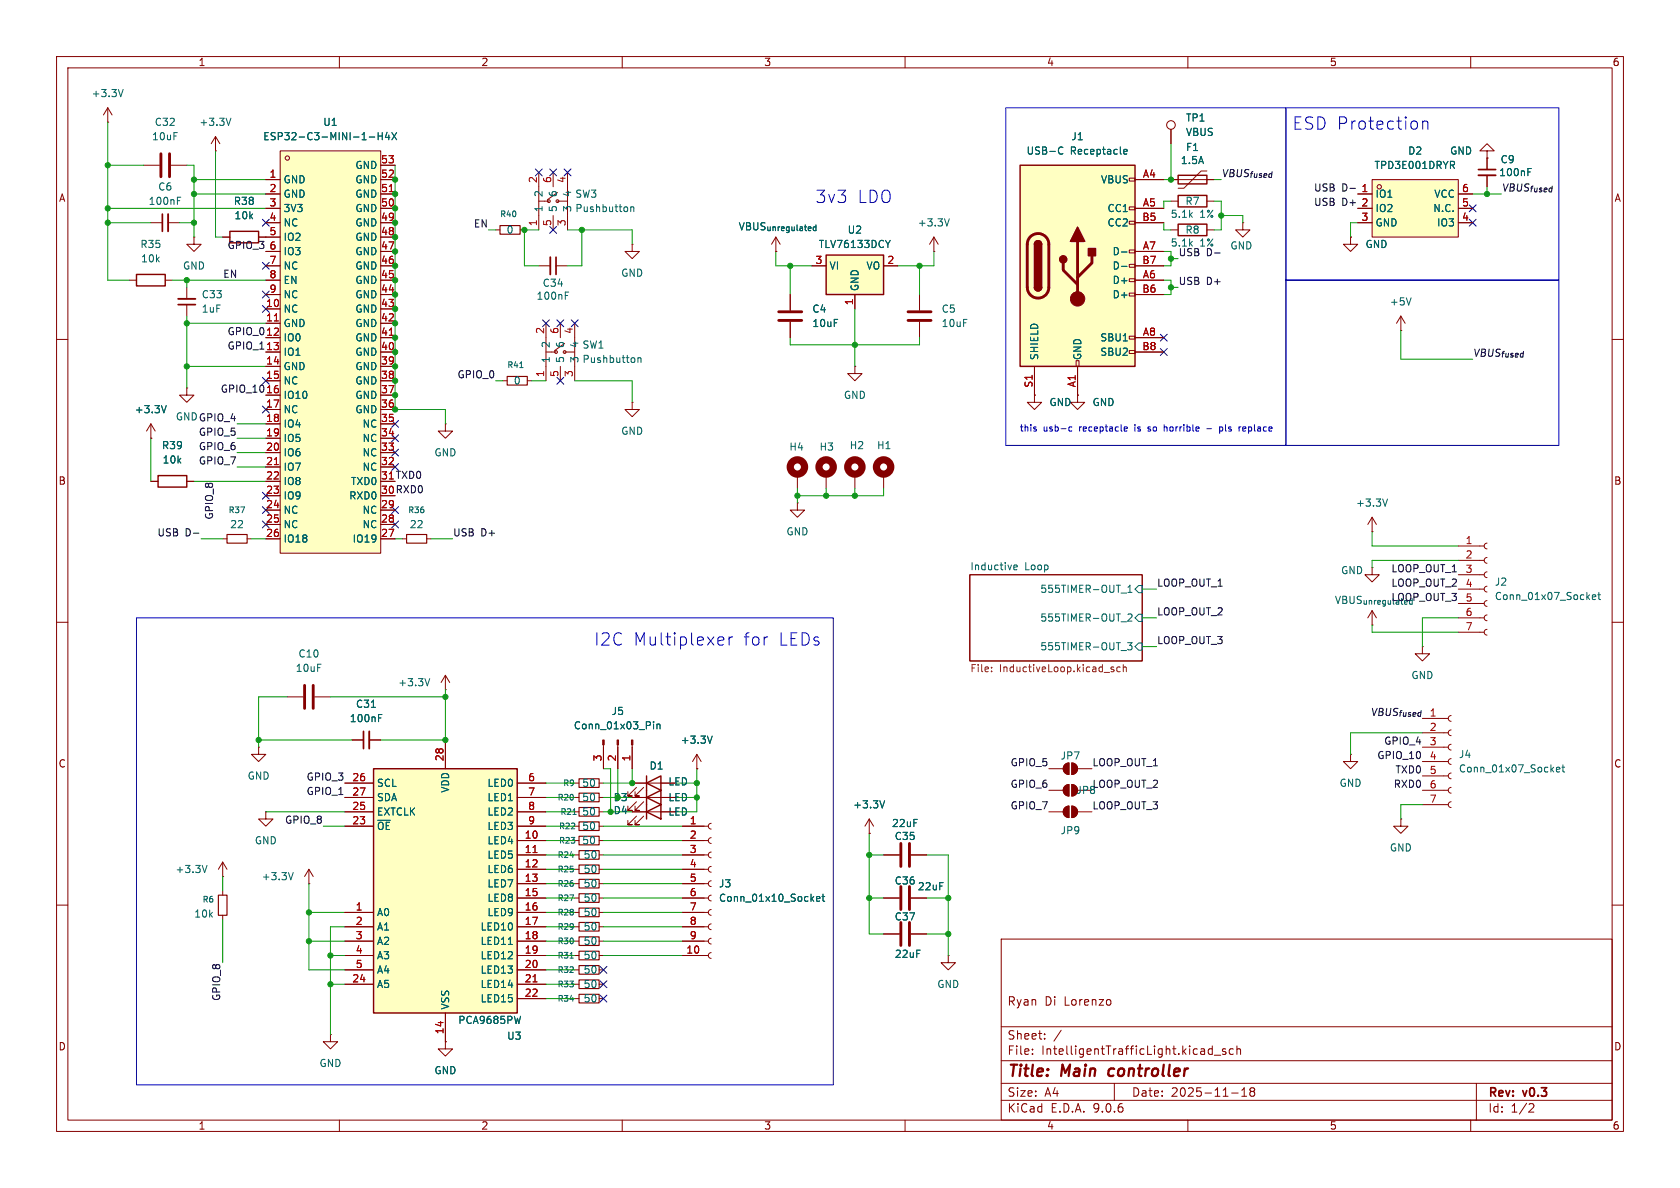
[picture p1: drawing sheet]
<svg xmlns="http://www.w3.org/2000/svg" width="297mm" height="210mm" viewBox="0 0 297 210" stroke-linecap="round" stroke-linejoin="round" font-family="sans-serif">
<g fill="none" stroke="#840000" stroke-width=".18">
<path d="M10 10h277v190h-277zM12 12h273v186h-273zM19 19.1l-.7 1.2M19 19.1l.8 1.2M19 19.1v2.5M60 10v2M110 10v2M160 10v2M210 10v2M260 10v2M19 21.6h.1M25.4 29.2h2.8"/>
<path d="M26.7 39.4h2M29.7 39.4h2M30.2 29.2h2.8M38.1 26.7h.1M38.1 24.1l-.8 1.3M38.1 24.1l.8 1.3M38.1 24.1v2.6M95.2 30.5v10.1M95.2 35.6h1.8M97.8 30.5v2.5M97.8 38.1v2.5M98.5 35.6h1.8"/>
<path d="M98.5 34l-1.7 1.3M100.3 30.5v10.1M22.9 49.5h1.2M29.2 49.5h1.3M34.3 41.9v1.3h1.3l-1.3 1.3-1.3-1.3h1.3M34.3 41.9h.1M95.2 47h2.1M96.5 57.2v10.1M98.3 47h2M99.1 57.2v2.5M101.6 57.2v10.1M111.8 43.2v1.3h1.2l-1.2 1.2-1.3-1.2h1.3"/>
<path d="M111.8 43.2h.1M137.2 44.5h.1M137.2 41.9l-.8 1.3M137.2 41.9l.7 1.3M137.2 41.9v2.6M10 60h2M88.9 67.3h.8M93.2 67.3h.8M96.5 62.2h1.8M99.1 64.8v2.5M99.8 62.2h1.8M99.8 60.7l-1.8 1.3"/>
<path d="M111.8 71.1v1.3h1.2l-1.2 1.3-1.3-1.3h1.3M111.8 71.1h.1M285 60h2M10 110h2M171.4 101.6h30.5v15.2h-30.5zM285 110h2M10 160h2M177 166h108v32h-108zM196.3 176.8v.8M285 160h2M60 198v2M110 198v2"/>
<path d="M160 198v2M177 194.5h108M177 191.5h108M177 187.5h108M177 181.5h108M182.5 186.3v.1M182.5 185.5v.1M184.7 183.6v.1M184.7 182.8v.1M187.6 182.1l-1.3 2M197 191.5v3M210 198v2"/>
<path d="M213.7 186.3h.6M213.7 185.5h.6M214.3 184.9v1.5M214.7 186.5h1.1M216.7 185.5l-.4-.1-.2 .2 .1 .2 .5 .2v.3h-.6M217.7 193.2h1.2M218 185.5l-.4-.1-.3 .3v.4l.2 .2h.5M218.7 185.5l.2-.1 .3 .1 .1 .9M218.7 184.9v1.5M219.5 193.8h.9M219.5 192.7l.5-.4v1.5M221.2 192.9l-.2 .3v.5l.2 .1 .5-.1 .1-.2-.1-.4-.2-.2"/>
<path d="M221.2 192.9l-.2-.2 .2-.4 .5 .1 .1 .2-.3 .3M221.2 192.9h.3M260 198v2M261 191.5v6.5M270.5 195.1l.5 .1 .2 .3-1 1.1h1"/>
<circle cx="97" cy="35.6" r=".25"/>
<circle cx="98.5" cy="35.6" r=".25"/>
<circle cx="98.3" cy="62.2" r=".25"/>
<circle cx="99.8" cy="62.2" r=".25"/>
</g>
<path d="M196.1 189.1l-.2 .7 .4 .4" fill="none" stroke="#840000" stroke-width=".4"/>
<g fill="none" stroke="#006464" stroke-width=".18">
<path d="M21.8 15.8l-.5 1.3M31.4 35.5h.4M31.4 34.9h.6M40.8 20.9l-.4 1.3M111.5 36.6v.8M111.5 36.7l.2-.1h.3l.1 .8M99.9 52.2h.5M99.9 51.6h.6M91.9 65h.6M112.8 63.2v.9M112.8 63.4l.2-.2 .3 .1v.8M179.2 100.3l.6-.1v-.3h-.4l-.2 .2 .1 .6h.5"/>
<path d="M198.2 104.8h1M198.2 109.9h1M198.2 115h1M199.3 113.6h.8l-.4 .5 .4 .1v.6l-.2 .1-.6-.1M199.4 104.7h.7M199.4 103.8l.4-.4v1.3M199.4 108.7l.5-.2 .2 .4-.8 .9h.8M201.3 103.5h.6v1.3h-.6l-.6-.7zM201.3 108.6h.6v1.3h-.6l-.6-.7zM201.3 113.7h.6v1.2h-.6l-.6-.6z"/>
</g>
<path d="M175.3 118.6v.1M175.3 118v.1M196.5 118.3l.4 .2v.2h-.4M196.5 118h.4M198 118l-.3-.1-.3 .2 .2 .6h.4M198.6 118l.2-.1 .3 .1v.7M198.6 117.5v1.2" fill="none" stroke="#725600" stroke-width=".18"/>
<path d="M89.7 66.5h3.5v1.6h-3.5z" fill="none" stroke="#840000" stroke-width=".2"/>
<path d="M28.7 37.8v3.1M98.3 45.5v3" fill="none" stroke="#840000" stroke-width=".3"/>
<path d="M29.7 37.8v3.1M97.3 45.5v3" fill="none" stroke="#840000" stroke-width=".33"/>
<path d="M24.1 48.5h5.1v2h-5.1z" fill="none" stroke="#840000" stroke-width=".25"/>
<path d="M28.4 27.2v4M30 27.2v4" fill="none" stroke="#840000" stroke-width=".51"/>
<path d="M146 45.1h10.2v7h-10.2z" fill="#ffffc2"/>
<path d="M208.3 39.6h5.1v2.1h-5.1zM208.3 31h5.1v1.5h-5.1zM208.3 34.5h5.1v2.1h-5.1zM146 45.1h10.2v7h-10.2z" fill="none" stroke="#840000" stroke-width=".25"/>
<g fill="none" stroke="#840000" stroke-width=".18">
<path d="M207 31.8h7.6M207 35.6h1.3M213.4 30.2h-1.1l-3 3.1h-1M213.4 35.6h1.2M219.7 39.4v1.2h1.3l-1.3 1.3-1.3-1.3h1.3M219.7 39.4h.1M262.9 26.7h-1.3l1.3-1.3 1.3 1.3h-1.3v1.2M262.9 27.9h.1M139.7 52.1v2.8M139.7 56.9v2.8M143.5 47h2.5M151.1 52.1v2.5"/>
<path d="M156.2 47h2.5M207 40.6h1.3M213.4 40.6h1.2M247.6 58.4h.1M247.6 55.9l-.7 1.3M247.6 55.9l.8 1.3M247.6 55.9v2.5M151.1 64.8v1.2h1.3l-1.3 1.3-1.2-1.3h1.2M151.1 64.8h.1M71.1 95.3h.8M75.4 95.3h.8M141 88.9v1.3h1.2l-1.2 1.2-1.3-1.2h1.3"/>
<path d="M141 88.9h.1M141 83.8v2.6M146 83.8v2.6M151.1 83.8v2.6M185.4 139.7h2.6M185.4 135.9h2.6M188.3 139l.7-.3v2a1.02 1.02 0 0 1-1-.6 1.02 1.02 0 0 1 .3-1.1zM188.3 135.2l.7-.3v2a1.02 1.02 0 0 1-1-.6 1.02 1.02 0 0 1 .3-1.1zM189.5 138.7a1.02 1.02 0 0 1 1 1 1.02 1.02 0 0 1-1 1zM189.5 134.9a1.02 1.02 0 0 1 1 1 1.02 1.02 0 0 1-1 1zM190.5 135.9h2.5M153.7 147.3h.1"/>
<path d="M153.7 144.8l-.8 1.3M153.7 144.8l.7 1.3M153.7 144.8v2.5M156.2 158.8h2.8M156.2 151.1h2.8M161 158.8h2.8M161 151.1h2.8M185.4 143.5h2.6M188.3 142.8l.7-.3v2a1.02 1.02 0 0 1-1-.6 1.02 1.02 0 0 1 .3-1.1zM189.5 142.5a1.02 1.02 0 0 1 1 1 1.02 1.02 0 0 1-1 1zM190.5 143.5h2.5M156.2 165.1h2.8"/>
<path d="M161 165.1h2.8M167.6 168.9v1.3h1.3l-1.3 1.3-1.2-1.3h1.2M167.6 168.9h.1"/>
</g>
<path d="M157.4 42.5l-.4 .7M249.5 52.6l-.5 1.3M156.4 141.5l-.4 1.3" fill="none" stroke="#006464" stroke-width=".18"/>
<path d="M137.7 55.1h4M137.7 56.6h4M159.3 149.1v4.1M159.3 156.7v4.1M160.8 149.1v4.1M160.8 156.7v4.1M159.3 163.1v4M160.8 163.1v4" fill="none" stroke="#840000" stroke-width=".51"/>
<g fill="none" stroke="#840000" stroke-width="1.3">
<circle cx="141" cy="82.5" r="1.27"/>
<circle cx="146" cy="82.5" r="1.27"/>
<circle cx="151.1" cy="82.5" r="1.27"/>
</g>
<g fill="#840000" stroke="#840000" stroke-width=".18">
<path d="M188.3 142.8l.7-.3v2a1.02 1.02 0 0 1-1-.6 1.02 1.02 0 0 1 .3-1.1z"/>
<path d="M189.5 142.5a1.02 1.02 0 0 1 1 1 1.02 1.02 0 0 1-1 1z"/>
<path d="M188.3 139l.7-.3v2a1.02 1.02 0 0 1-1-.6 1.02 1.02 0 0 1 .3-1.1z"/>
<path d="M189.5 138.7a1.02 1.02 0 0 1 1 1 1.02 1.02 0 0 1-1 1z"/>
<path d="M188.3 135.2l.7-.3v2a1.02 1.02 0 0 1-1-.6 1.02 1.02 0 0 1 .3-1.1z"/>
<path d="M189.5 134.9a1.02 1.02 0 0 1 1 1 1.02 1.02 0 0 1-1 1z"/>
</g>
<path d="M71.9 94.5h3.5v1.5h-3.5z" fill="none" stroke="#840000" stroke-width=".2"/>
<path d="M242.6 31.8h15.2v10.1h-15.2z" fill="#ffffc2"/>
<g fill="none" stroke="#840000" stroke-width=".18">
<path d="M240 34.3h2.6M240 36.8h2.6M240 39.4h2.6M242.6 31.8h15.2v10.1h-15.2zM257.8 34.3h2.5M257.8 36.8h2.5M257.8 39.4h2.5M262.9 27.9v2.1M262.9 31v2M39.4 41.9h1.2M45.7 41.9h1.3M87.6 40.6h.8"/>
<path d="M91.9 40.6h.8M238.8 41.9v1.3h-1.3l1.3 1.3 1.2-1.3h-1.2M238.8 41.9h.1M156.2 83.8v2.6M101.6 138.4h.8M105.9 138.4h.8M106.7 131.7v4.2M109.2 131.7v4.2M111.8 138.4h7.6M111.8 131.7v4.2M112.5 139.2l-1.5 1.5h.8h-.8v-.7M113.8 139.2l-1.5 1.5h.7h-.7v-.7"/>
<path d="M123.2 135.9h.1M123.2 133.4l-.8 1.2M123.2 133.4l.8 1.2M123.2 133.4v2.5M47 143.5v1.3h1.3l-1.3 1.3-1.3-1.3h1.3M47 143.5h.1M101.6 141h.8M101.6 143.5h.8M101.6 146.1h.8M101.6 153.7h.8M101.6 158.8h.8M101.6 156.2h.8"/>
<path d="M101.6 148.6h.8M101.6 151.1h.8M105.9 141h.8M105.9 143.5h.8M105.9 146.1h.8M105.9 153.7h.8M105.9 158.8h.8M105.9 156.2h.8M105.9 148.6h.8M105.9 151.1h.8M111.8 141h7.6M111.8 143.5h7.6"/>
<path d="M112.5 141.7l-1.5 1.6h.8h-.8v-.8M112.5 144.3l-1.5 1.5h.8h-.8v-.8M113.8 141.7l-1.5 1.6h.7h-.7v-.8M113.8 144.3l-1.5 1.5h.7h-.7v-.8M120.6 146.1h4.6M120.6 153.7h4.6M120.6 158.8h4.6M120.6 156.2h4.6M120.6 148.6h4.6M120.6 151.1h4.6M125.7 145.5l-.3 .2-.2 .4 .2 .3 .3 .2M125.7 148.1l-.3 .1-.2 .4 .2 .3 .3 .2"/>
<path d="M125.7 150.6l-.3 .2-.2 .3 .2 .4 .3 .1M125.7 153.2l-.3 .1-.2 .4 .2 .3 .3 .2M125.7 155.7l-.3 .2-.2 .3 .2 .4 .3 .1M125.7 158.2l-.3 .2-.2 .4 .2 .3 .3 .2M101.6 168.9h.8M101.6 174h.8M101.6 171.5h.8M101.6 163.8h.8M101.6 166.4h.8M101.6 161.3h.8M105.9 168.9h.8M105.9 174h.8"/>
<path d="M105.9 171.5h.8M105.9 163.8h.8M105.9 166.4h.8M105.9 161.3h.8M120.6 168.9h4.6M120.6 163.8h4.6M120.6 166.4h4.6M120.6 161.3h4.6M125.7 160.8l-.3 .1-.2 .4 .2 .3 .3 .2M125.7 163.3l-.3 .2-.2 .3 .2 .4 .3 .1M125.7 165.9l-.3 .1-.2 .4 .2 .3 .3 .2M125.7 168.4l-.3 .2-.2 .3 .2 .4 .3 .1"/>
<circle cx="243.8" cy="33" r=".38"/>
</g>
<g fill="none" stroke="#006464" stroke-width=".18">
<path d="M256.7 29.2l.4 .6M257.1 28.6v.5M270.1 30.4h.4M270.1 29.8h.6M115.5 127.6v.1M115.5 128v.8M116.1 128v.8M116.1 128.1l.2-.1 .3 .1 .1 .7M125.9 130.1l-.4 1.3M101.3 144h.6M144.3 158.9l.7-.1-.1-.3h-.4l-.2 .2 .1 .6h.5M145.3 158.5h.5"/>
<path d="M145.5 158.1v1l.3 .2M100.8 169.4h.6"/>
</g>
<path d="M261.4 30h3" fill="none" stroke="#840000" stroke-width=".3"/>
<path d="M261.4 31h3" fill="none" stroke="#840000" stroke-width=".33"/>
<g fill="none" stroke="#840000" stroke-width=".2">
<path d="M88.4 39.9h3.5v1.5h-3.5zM102.4 137.7h3.5v1.5h-3.5zM102.4 140.2h3.5v1.5h-3.5zM102.4 145.3h3.5v1.5h-3.5zM102.4 142.7h3.5v1.6h-3.5zM102.4 152.9h3.5v1.5h-3.5zM102.4 158h3.5v1.5h-3.5zM102.4 155.4h3.5v1.6h-3.5zM102.4 147.8h3.5v1.6h-3.5zM102.4 150.4h3.5v1.5h-3.5zM102.4 168.1h3.5v1.6h-3.5zM102.4 173.2h3.5v1.6h-3.5z"/>
<path d="M102.4 170.7h3.5v1.5h-3.5zM102.4 163.1h3.5v1.5h-3.5zM102.4 165.6h3.5v1.5h-3.5zM102.4 160.5h3.5v1.6h-3.5z"/>
</g>
<circle cx="156.2" cy="82.5" r="1.27" fill="none" stroke="#840000" stroke-width="1.3"/>
<path d="M40.6 40.9h5.1v2h-5.1zM114.3 138.4l2.5-1.2v2.5zM114.3 137.2v7.6M114.3 141l2.5-1.3v2.5zM114.3 143.5l2.5-1.3v2.6z" fill="none" stroke="#840000" stroke-width=".25"/>
<g fill="#840000" stroke="#840000" stroke-width=".18">
<path d="M111.6 130.8h.3v.9h-.3z"/>
<path d="M109.1 130.8h.2v.9h-.2z"/>
<path d="M106.6 130.8h.2v.9h-.2z"/>
</g>
<path d="M49.5 26.7h17.8v71.1h-17.8z" fill="#ffffc2"/>
<g fill="none" stroke="#840000" stroke-width=".18">
<path d="M47 31.8h2.5M47 34.3h2.5M47 36.8h2.5M47 39.4h2.5M49.5 26.7h17.8v71.1h-17.8zM67.3 31.8h2.5M67.3 34.3h2.5M67.3 36.8h2.5M67.3 39.4h2.5M67.3 29.2h2.5M33 50.8v2M33 53.8v2.1"/>
<path d="M47 41.9h2.5M47 44.5h2.5M47 47h2.5M47 49.5h2.5M47 52.1h2.5M47 54.6h2.5M47 57.2h2.5M47 59.7h2.5M67.3 41.9h2.5M67.3 44.5h2.5M67.3 47h2.5M67.3 49.5h2.5"/>
<path d="M67.3 52.1h2.5M67.3 54.6h2.5M67.3 57.2h2.5M67.3 59.7h2.5M26.7 77.5h.1M26.7 74.9l-.8 1.3M26.7 74.9l.7 1.3M26.7 74.9v2.6M33 68.6v1.3h1.3l-1.3 1.2-1.3-1.2h1.3M33 68.6h.1M47 62.2h2.5M47 64.8h2.5"/>
<path d="M47 67.3h2.5M47 69.9h2.5M47 72.4h2.5M47 74.9h2.5M47 77.5h2.5M67.3 62.2h2.5M67.3 64.8h2.5M67.3 67.3h2.5M67.3 69.9h2.5M67.3 72.4h2.5M67.3 74.9h2.5M67.3 77.5h2.5"/>
<path d="M78.7 74.9v1.3h1.3l-1.3 1.3-1.2-1.3h1.2M78.7 74.9h.1M26.7 85.1h1.2M33 85.1h1.3M39.4 95.3h.7M43.7 95.3h.7M47 80h2.5M47 82.6h2.5M47 85.1h2.5M47 87.6h2.5M47 90.2h2.5M47 92.7h2.5"/>
<path d="M47 95.3h2.5M67.3 80h2.5M67.3 82.6h2.5M67.3 90.2h2.5M67.3 92.7h2.5M67.3 95.3h2.5M39.4 154.9h.1M39.4 152.4l-.8 1.3M39.4 152.4l.7 1.3M39.4 152.4v2.5M39.4 157.5v.7M39.4 161.8v.8"/>
<path d="M101.6 176.5h.8M105.9 176.5h.8"/>
<circle cx="50.8" cy="27.9" r=".38"/>
</g>
<path d="M68.8 33.9h.7M48.5 56.7h.7M68.8 59.3h.7M48.5 82.1h.7" fill="none" stroke="#a90000" stroke-width=".18"/>
<path d="M65.3 24.2h1M66.9 23.4v1.3M66.9 24h.7M67.6 23.4v1.3M68.4 23.4l-.3 .9h.8M68.7 23.9v.8M69.3 23.4l.8 1.3M70.1 23.4l-.8 1.3M29.4 71.7l-.4 1.3M36.6 153l-.4 1.2" fill="none" stroke="#006464" stroke-width=".18"/>
<path d="M40.1 94.5h3.6v1.5h-3.6zM38.6 158.2h1.5v3.6h-1.5zM102.4 175.8h3.5v1.5h-3.5z" fill="none" stroke="#840000" stroke-width=".2"/>
<path d="M31.5 53.8h3" fill="none" stroke="#840000" stroke-width=".3"/>
<path d="M31.5 52.8h3" fill="none" stroke="#840000" stroke-width=".33"/>
<path d="M27.9 84.1h5.1v2h-5.1z" fill="none" stroke="#840000" stroke-width=".25"/>
<path d="M66 135.9h25.4v43.2h-25.4z" fill="#ffffc2"/>
<path d="M66 135.9h25.4v43.2h-25.4z" fill="none" stroke="#840000" stroke-width=".25"/>
<g fill="none" stroke="#840000" stroke-width=".18">
<path d="M162.6 52.1v2.8M162.6 56.9v2.8M182.9 69.9v1.2h1.2l-1.2 1.3-1.3-1.3h1.3M182.9 69.9h.1M242.6 94h.1M242.6 91.4l-.8 1.3M242.6 91.4l.7 1.3M242.6 91.4v2.6M78.7 119.4v2.5M78.7 119.4l-.7 1.3M78.7 119.4l.8 1.3M251.5 114.3v1.3h1.2l-1.2 1.2-1.3-1.2h1.3"/>
<path d="M251.5 114.3h.1M45.7 132.1v1.3h1.3l-1.3 1.2-1.3-1.2h1.3M45.7 132.1h.1M50.8 123.2h2.8M55.6 123.2h2.8M61 138.4h5M62.2 130.8h2.1M65.3 130.8h2M78.7 121.9h.1M78.7 130.8v5.1M91.4 138.4h5.1M54.6 156.2h.1"/>
<path d="M54.6 153.7l-.8 1.2M54.6 153.7l.8 1.2M54.6 153.7v2.5M61 141h5M61 143.5h5M61 146.1h5M91.4 141h5.1M91.4 143.5h5.1M91.4 146.1h5.1M91.4 148.6h5.1M91.4 151.1h5.1M91.4 153.7h5.1"/>
<path d="M91.4 156.2h5.1M91.4 158.8h5.1M247.6 144.8v1.3h1.3l-1.3 1.2-1.2-1.2h1.2M247.6 144.8h.1M61 161.3h5M61 163.8h5M61 166.4h5M61 168.9h5M61 171.5h5M61 174h5M78.7 179.1v5.1M91.4 161.3h5.1"/>
<path d="M91.4 163.8h5.1M91.4 166.4h5.1M91.4 168.9h5.1M91.4 171.5h5.1M91.4 174h5.1M91.4 176.5h5.1M58.4 182.9v1.3h1.3l-1.3 1.2-1.3-1.2h1.3M58.4 182.9h.1M78.7 184.2v1.2h1.3l-1.3 1.3-1.2-1.3h1.2M78.7 184.2h.1"/>
</g>
<path d="M94.2 150.7h.7M94.2 173.6h.7" fill="none" stroke="#a90000" stroke-width=".18"/>
<path d="M245.3 88.2l-.4 1.3M76 120l-.5 1.2M65.7 125h.7M66.9 126.9h.4M66.9 126.3h.6M51.8 154.2l-.4 1.3M89.9 166.9h.7M92 179.6l-.3 1.3" fill="none" stroke="#006464" stroke-width=".18"/>
<path d="M160.5 55.1h4.1M160.5 56.6h4.1M53.8 121.2v4M55.4 121.2v4" fill="none" stroke="#840000" stroke-width=".51"/>
<path d="M64.3 129.3v3" fill="none" stroke="#840000" stroke-width=".3"/>
<path d="M65.3 129.3v3" fill="none" stroke="#840000" stroke-width=".33"/>
<path d="M180.3 29.2h20.4v35.6h-20.4z" fill="#ffffc2"/>
<g fill="none" stroke="#840000" stroke-width=".18">
<path d="M47 31.8h2.5M47 36.8h2.5M47 39.4h2.5M47 34.3h2.5M67.3 31.8h2.5M67.3 36.8h2.5M67.3 39.4h2.5M67.3 34.3h2.5M67.3 29.2h2.5M199.6 31.5h1.1v.5h-1.1zM199.6 36.6h1.1v.5h-1.1zM199.6 39.1h1.1v.5h-1.1z"/>
<path d="M200.7 31.8h5M200.7 36.8h5M200.7 39.4h5M207 31.8h1.3M207 22.9v2.5M213.4 31.8h1.2M240 36.8h2.6M240 39.4h2.6M240 34.3h2.6M257.8 36.8h2.5M257.8 39.4h2.5M257.8 34.3h2.5"/>
<path d="M262.9 27.9h.1M262.9 27.9v2.1M262.9 31v2M39.4 41.9h1.2M45.7 41.9h3.8M47 44.5h2.5M47 47h2.5M47 49.5h2.5M47 52.1h2.5M47 59.7h2.5M47 54.6h2.5M47 57.2h2.5"/>
<path d="M67.3 44.5h2.5M67.3 47h2.5M67.3 49.5h2.5M67.3 52.1h2.5M67.3 59.7h2.5M67.3 41.9h2.5M67.3 54.6h2.5M67.3 57.2h2.5M137.2 44.5h.1M139.7 52.1v2.8M139.7 56.9v2.8M143.5 47h2.5"/>
<path d="M151.1 52.1v2.5M156.2 47h2.5M165.1 44.5h.1M165.1 41.9l-.8 1.3M165.1 41.9l.8 1.3M165.1 41.9v2.6M199.6 44.2h1.1v.5h-1.1zM199.6 46.7h1.1v.5h-1.1zM199.6 49.3h1.1v.5h-1.1zM199.6 51.8h1.1v.5h-1.1zM199.6 59.4h1.1v.5h-1.1zM200.7 44.5h5"/>
<path d="M200.7 47h5M200.7 49.5h5M200.7 52.1h5M200.7 59.7h5M238.8 41.9h.1M26.7 77.5h.1M47 62.2h2.5M47 64.8h2.5M47 67.3h2.5M47 69.9h2.5M47 72.4h2.5M47 74.9h2.5"/>
<path d="M47 77.5h2.5M67.3 62.2h2.5M67.3 64.8h2.5M67.3 67.3h2.5M67.3 69.9h2.5M67.3 72.4h2.5M67.3 74.9h2.5M67.3 77.5h2.5M182.9 69.9h.1M182.9 64.8v5.1M190.2 63.8h.6v1h-.6zM190.5 69.9v1.2h1.3l-1.3 1.3-1.3-1.3h1.3"/>
<path d="M190.5 69.9h.1M190.5 64.8v5.1M199.6 62h1.1v.5h-1.1zM200.7 62.2h5M26.7 85.1h1.2M33 85.1h1.3M47 80h2.5M47 82.6h2.5M47 85.1h2.5M47 87.6h2.5M47 90.2h2.5M47 92.7h2.5"/>
<path d="M47 95.3h2.5M67.3 80h2.5M67.3 82.6h2.5M67.3 90.2h2.5M67.3 92.7h2.5M67.3 95.3h2.5M257.8 96.5h4.6M257.8 99.1h4.6M262.9 96l-.4 .2-.1 .3 .1 .4 .4 .1M262.9 98.6l-.4 .1-.1 .4 .1 .3 .4 .2M242.6 110.5h.1M242.6 100.3v1.3h1.2l-1.2 1.3-1.3-1.3h1.3"/>
<path d="M242.6 100.3h.1M242.6 108l-.8 1.2M242.6 108l.7 1.2M242.6 108v2.5M257.8 101.6h4.6M257.8 104.1h4.6M257.8 106.7h4.6M257.8 109.2h4.6M257.8 111.8h4.6M262.9 101.1l-.4 .1-.1 .4 .1 .4 .4 .1M262.9 103.6l-.4 .2-.1 .3 .1 .4 .4 .1M262.9 106.2l-.4 .1-.1 .4 .1 .3 .4 .2"/>
<path d="M262.9 108.7l-.4 .2-.1 .3 .1 .4 .4 .1M262.9 111.3l-.4 .1-.1 .4 .1 .3 .4 .2M61 138.4h5M62.2 130.8h2.1M65.3 130.8h2M78.7 130.8v5.1M91.4 138.4h5.1M106.7 132.1v3.8M109.2 132.1v3.8M111.8 138.4h2.5M111.8 132.1v3.8M116.8 138.4h2.6"/>
<path d="M123.2 135.9h.1M238.8 133.4v1.2h1.2l-1.2 1.3-1.3-1.3h1.3M238.8 133.4h.1M251.5 127h4.5M251.5 129.5h4.5M251.5 132.1h4.5M251.5 134.6h4.5M251.5 137.2h4.5M251.5 139.7h4.5M256.5 126.5l-.3 .1-.2 .4 .2 .4 .3 .1M256.5 129l-.3 .2-.2 .3 .2 .4 .3 .1M256.5 131.6l-.3 .1-.2 .4 .2 .3 .3 .2"/>
<path d="M256.5 134.1l-.3 .2-.2 .3 .2 .4 .3 .1M256.5 136.7l-.3 .1-.2 .4 .2 .3 .3 .2M256.5 139.2l-.3 .1-.2 .4 .2 .4 .3 .1M61 146.1h5M61 141h5M61 143.5h5M91.4 158.8h5.1M91.4 151.1h5.1M91.4 146.1h5.1M91.4 148.6h5.1M91.4 153.7h5.1M91.4 156.2h5.1"/>
<path d="M91.4 141h5.1M91.4 143.5h5.1M111.8 141h2.5M111.8 143.5h2.5M116.8 141h2.6M116.8 143.5h2.6M120.6 158.8h3.9M120.6 151.1h3.9M120.6 146.1h3.9M120.6 148.6h3.9M120.6 153.7h3.9M120.6 156.2h3.9"/>
<path d="M153.7 147.3h.1M156.2 158.8h2.8M156.2 151.1h2.8M161 158.8h2.8M161 151.1h2.8M251.5 142.2h4.5M256.5 141.7l-.3 .2-.2 .3 .2 .4 .3 .1M61 161.3h5M61 163.8h5M61 166.4h5M61 168.9h5M61 171.5h5"/>
<path d="M61 174h5M78.7 179.1v5.1M91.4 161.3h5.1M91.4 163.8h5.1M91.4 166.4h5.1M91.4 168.9h5.1M91.4 171.5h5.1M91.4 174h5.1M91.4 176.5h5.1M120.6 161.3h3.9M120.6 163.8h3.9M120.6 166.4h3.9"/>
<path d="M120.6 168.9h3.9M156.2 165.1h2.8M161 165.1h2.8M78.7 184.2h.1"/>
<circle cx="207" cy="22.1" r=".76"/>
</g>
<path d="M180.3 29.2h20.4v35.6h-20.4zM182.9 43.2a.64 .64 0 0 1 .6-.7 .64 .64 0 0 1 .6 .7M182.9 50.8a.64 .64 0 0 0 .6 .6 .64 .64 0 0 0 .6-.6" fill="none" stroke="#840000" stroke-width=".25"/>
<path d="M182.2 41.8a1.9 1.9 0 0 1 2-.4 1.9 1.9 0 0 1 1.2 1.8v7.6a1.91 1.91 0 0 1-1.9 1.9 1.91 1.91 0 0 1-1.9-1.9v-7.8l.2-.6zM188 46.5v1.3l2.5 2.5M190.5 42.7v10.1M193 45.2v1.3l-2.5 2.5" fill="none" stroke="#840000" stroke-width=".51"/>
<g fill="#840000" stroke="#840000" stroke-width=".25">
<path d="M182.9 43.2h1.2v7.6h-1.2z"/>
<path d="M183.1 42.7a.64 .64 0 0 1 .7-.1 .64 .64 0 0 1 .3 .6h-1.2z"/>
<path d="M182.9 50.8h1.2a.64 .64 0 0 1-.6 .6 .64 .64 0 0 1-.6-.6z"/>
<path d="M190.5 40.1l1.3 2.6h-2.6z"/>
<path d="M192.4 43.9h1.3v1.3h-1.3z"/>
<circle cx="188" cy="45.8" r=".63"/>
</g>
<circle cx="190.5" cy="52.8" r="1.27" fill="#840000" stroke="#840000" stroke-width=".18"/>
<g fill="none" stroke="#006464" stroke-width=".18">
<path d="M65.3 24.2h1M66.9 23.4v1.3M66.9 24h.7M67.6 23.4v1.3M68.4 23.4l-.3 .9h.8M68.7 23.9v.8M69.3 23.4l.8 1.3M70.1 23.4l-.8 1.3M167.8 38.7l-.4 1.2M187.4 26h.3l.2 .1M187.9 27.1l-.2 .1h-.3M198.7 26.8l.6-.1-.1-.2-.4-.1-.1 .2v.6h.5"/>
<path d="M256.7 29.2l.4 .6M257.1 28.6v.5M270.1 30.4h.4M270.1 29.8h.6M157.4 42.5l-.4 .7M198.3 44.5h.9M198.3 47.1h.9M29.4 71.7l-.4 1.3M281.5 105.6l.6-.2v-.2l-.4-.1-.2 .2 .1 .6h.5M282.5 105.1h.5M282.7 104.7v1.1l.3 .2M65.7 125h.7"/>
<path d="M66.9 126.9h.4M66.9 126.3h.6M115.5 127.6v.1M115.5 128v.8M116.1 128v.8M116.1 128.1l.2-.1 .3 .1 .1 .7M125.9 130.1l-.4 1.3M275.2 136l.6-.1-.1-.2-.4-.1-.1 .2v.6h.5M276.1 135.6h.5M276.3 135.2v1.1l.3 .2M144.3 158.9l.7-.1-.1-.3h-.4l-.2 .2 .1 .6h.5M145.3 158.5h.5"/>
<path d="M145.5 158.1v1l.3 .2M156.4 141.5l-.4 1.3M89.9 166.9h.7M92 179.6l-.3 1.3"/>
</g>
<path d="M238.7 33.3h.9M214.7 44.7h1M34.2 94.3h1" fill="none" stroke="#0f0f0f" stroke-width=".18"/>
<g fill="none" stroke="#009600" stroke-width=".18">
<path d="M19 21.6v27.9h3.9M19 39.4h7.7M19 29.2h6.4M19 36.8h28M31.7 39.4h2.6M33 29.2h1.3v12.7M34.3 31.8h12.7M34.3 34.3h12.7M38.1 26.7v15.2h1.3M69.8 29.2v43.2h8.9v2.5M205.7 39.4v1.2h1.3M207 35.6h-1.3v1.2"/>
<path d="M207 25.4v6.4h-1.3M214.6 31.8h1.3M214.6 35.6h1.3v5h-1.3M215.9 38.1h3.8v1.3M240 39.4h-1.2v2.5M260.3 34.3h5.1M262.9 33v1.3M30.5 49.5h16.5M33 49.5v1.3M33 55.9v12.7M33 57.2h14M86.4 40.6h1.2"/>
<path d="M95.2 40.6h-2.5v6.4h2.5M100.3 40.6h11.5v2.6M102.9 40.6v6.4h-2.6M137.2 44.5v2.5h6.3M139.7 59.7v1.3h22.9v-1.3M139.7 47v5.1M151.1 54.6v10.2M162.6 47v5.1M165.1 44.5v2.5h-6.4M205.7 44.5h1.3v2.5h-1.3M205.7 49.5h1.3v2.6h-1.3M207 50.8h1.3"/>
<path d="M207 45.7h1.3M247.6 58.4v5.1h12.7M26.7 77.5v7.6M33 64.8h14M41.9 74.9h5.1M41.9 77.5h5.1M87.6 67.3h1.3M94 67.3h2.5M101.6 67.3h10.2v3.8M34.3 85.1h12.7M35.6 95.3h3.8M41.9 80h5.1"/>
<path d="M41.9 82.6h5.1M44.4 95.3h2.6M69.8 95.3h1.3M76.2 95.3h3.8M141 86.4v2.5M146 86.4v1.2M151.1 86.4v1.2M156.2 86.4v1.2h-15.2M242.6 94v2.5h15.2M257.8 99.1h-15.2v1.2M201.9 109.2h2.6M201.9 104.1h2.6"/>
<path d="M201.9 114.3h2.6M242.6 110.5v1.3h15.2M257.8 109.2h-6.3v5.1M45.7 130.8h16.5M50.8 123.2h-5.1v8.9M58.4 123.2h20.3M78.7 121.9v8.9h-11.4M96.5 138.4h5.1M106.7 135.9h1.2v7.6M109.2 135.9v5.1M111.8 135.9v2.5h-5.1M119.4 138.4h3.8"/>
<path d="M123.2 135.9v7.6h-3.8M251.5 129.5h-12.7v3.9M39.4 154.9v2.6M47 143.5h14M54.6 156.2v15.3h6.4M57.1 146.1h3.9M96.5 151.1h5.1M96.5 141h5.1M96.5 143.5h5.1M96.5 146.1h5.1M96.5 156.2h5.1M96.5 158.8h5.1"/>
<path d="M96.5 153.7h5.1M96.5 148.6h5.1M106.7 151.1h13.9M106.7 141h5.1M106.7 143.5h5.1M106.7 146.1h13.9M106.7 156.2h13.9M106.7 158.8h13.9M106.7 153.7h13.9M106.7 148.6h13.9M119.4 141h3.8M153.7 151.1h2.5"/>
<path d="M153.7 147.3v17.8h2.5M153.7 158.8h2.5M163.8 151.1h3.8v17.8M163.8 158.8h3.8M251.5 142.2h-3.9v2.6M39.4 162.6v7.6M54.6 161.3h6.4M54.6 166.4h6.4M58.4 174h2.6M58.4 168.9h2.6M61 163.8h-2.6v19.1M96.5 161.3h5.1"/>
<path d="M96.5 174h5.1M96.5 171.5h5.1M96.5 166.4h5.1M96.5 168.9h5.1M96.5 163.8h5.1M96.5 176.5h5.1M106.7 161.3h13.9M106.7 166.4h13.9M106.7 168.9h13.9M106.7 163.8h13.9M163.8 165.1h3.8"/>
</g>
<g fill="none" stroke="#000084" stroke-width=".18">
<path d="M46.4 38.8l1.2 1.2M47.6 38.8l-1.2 1.2M94.6 29.9l1.3 1.2M95.9 29.9l-1.3 1.2M97.2 29.9l1.2 1.2M98.4 29.9l-1.2 1.2M99.7 29.9l1.2 1.2M100.9 29.9l-1.2 1.2M259.7 36.2l1.3 1.2M259.7 38.8l1.3 1.2M261 36.2l-1.3 1.2M261 38.8l-1.3 1.2"/>
<path d="M46.4 46.4l1.2 1.2M46.4 51.5l1.2 1.2M46.4 54l1.2 1.2M47.6 46.4l-1.2 1.2M47.6 51.5l-1.2 1.2M47.6 54l-1.2 1.2M95.9 56.5l1.2 1.3M97.1 56.5l-1.2 1.3M97.2 40l1.2 1.2M98.4 40l-1.2 1.2M98.5 56.5l1.2 1.3M99.7 56.5l-1.2 1.3"/>
<path d="M101 56.5l1.2 1.3M102.2 56.5l-1.2 1.3M205.1 59.1l1.2 1.2M206.3 59.1l-1.2 1.2M46.4 66.7l1.2 1.2M46.4 71.8l1.2 1.2M47.6 66.7l-1.2 1.2M47.6 71.8l-1.2 1.2M69.2 79.4l1.3 1.2M69.2 76.9l1.3 1.2M69.2 74.3l1.3 1.2M70.5 79.4l-1.3 1.2"/>
<path d="M70.5 76.9l-1.3 1.2M70.5 74.3l-1.3 1.2M98.5 66.7l1.2 1.2M99.7 66.7l-1.2 1.2M205.1 61.6l1.2 1.2M206.3 61.6l-1.2 1.2M46.4 92.1l1.2 1.2M46.4 87l1.2 1.2M46.4 89.6l1.2 1.2M47.6 92.1l-1.2 1.2M47.6 87l-1.2 1.2M47.6 89.6l-1.2 1.2"/>
<path d="M69.2 92.1l1.3 1.2M69.2 81.9l1.3 1.3M69.2 89.6l1.3 1.2M70.5 92.1l-1.3 1.2M70.5 81.9l-1.3 1.3M70.5 89.6l-1.3 1.2M106.1 173.4l1.2 1.2M106.1 175.9l1.2 1.2M106.1 170.8l1.2 1.3M107.3 173.4l-1.2 1.2M107.3 175.9l-1.2 1.2M107.3 170.8l-1.2 1.3"/>
</g>
<g fill="none" stroke="#0000c2" stroke-width=".18">
<path d="M177.8 19.1h49.5v59.6h-49.5zM227.3 19.1h48.3v30.4h-48.3zM251.5 21.4v1.4M251.5 21.6a.54 .54 0 0 1 .9 .1v1.1M227.3 49.5h48.3v29.2h-48.3zM183.1 75.8l.1 .2-.1 .2M183.1 75.5h.1M189.5 75.5h-.3l-.3 .2 .2 .5h.4M198.7 76.1l.2 .1h.3M198.7 75.6l.2-.1 .4 .1v.1l-.6 .1M202.9 76.2h.1M203.1 75.5l-.2 .1 .2 .2"/>
<path d="M205.8 75.1v1.1M206.1 75.5l-.3 .1M213.3 75.8h.9M215.6 75.5h.3l.3 .2-.1 .5h-.5M215.6 75.5v1.1M219.3 75.5h.1M220.1 75.5l-.4 .1 .1 .6h.3M220.2 75.7l-.5 .1M24.1 109.2h123.2v82.6h-123.2zM127.2 112.6l.7 .1 .1 .4-1.1 .2M127.9 113.9l-.7 .1M128.9 112.6v1.4"/>
<path d="M129.5 112.6a.55 .55 0 0 0-.6 .4"/>
</g>
<path d="M68.8 33.9h.7M48.5 56.7h.7M68.8 59.3h.7M48.5 82.1h.7M94.2 150.7h.7M94.2 173.6h.7" fill="none" stroke="#a90000" stroke-width=".18"/>
<g fill="#009600" stroke="#009600" stroke-width=".18">
<circle cx="207" cy="45.7" r=".46"/>
<circle cx="151.1" cy="87.6" r=".46"/>
<circle cx="146" cy="87.6" r=".46"/>
<circle cx="141" cy="87.6" r=".46"/>
<circle cx="111.8" cy="138.4" r=".46"/>
<circle cx="123.2" cy="141" r=".46"/>
<circle cx="153.7" cy="151.1" r=".46"/>
<circle cx="262.9" cy="34.3" r=".46"/>
<circle cx="153.7" cy="158.8" r=".46"/>
<circle cx="167.6" cy="165.1" r=".46"/>
<circle cx="167.6" cy="158.8" r=".46"/>
<circle cx="207" cy="50.8" r=".46"/>
<circle cx="207" cy="31.8" r=".46"/>
<circle cx="215.9" cy="38.1" r=".46"/>
<circle cx="69.8" cy="69.9" r=".46"/>
<circle cx="69.8" cy="67.3" r=".46"/>
<circle cx="69.8" cy="54.6" r=".46"/>
<circle cx="69.8" cy="52.1" r=".46"/>
<circle cx="69.8" cy="47" r=".46"/>
<circle cx="69.8" cy="49.5" r=".46"/>
<circle cx="69.8" cy="41.9" r=".46"/>
<circle cx="69.8" cy="44.5" r=".46"/>
<circle cx="69.8" cy="36.8" r=".46"/>
<circle cx="92.7" cy="40.6" r=".46"/>
<circle cx="69.8" cy="64.8" r=".46"/>
<circle cx="69.8" cy="62.2" r=".46"/>
<circle cx="69.8" cy="59.7" r=".46"/>
<circle cx="69.8" cy="57.2" r=".46"/>
<circle cx="69.8" cy="31.8" r=".46"/>
<circle cx="69.8" cy="34.3" r=".46"/>
<circle cx="69.8" cy="39.4" r=".46"/>
<circle cx="102.9" cy="40.6" r=".46"/>
<circle cx="34.3" cy="34.3" r=".46"/>
<circle cx="19" cy="36.8" r=".46"/>
<circle cx="19" cy="29.2" r=".46"/>
<circle cx="19" cy="39.4" r=".46"/>
<circle cx="33" cy="49.5" r=".46"/>
<circle cx="34.3" cy="39.4" r=".46"/>
<circle cx="34.3" cy="31.8" r=".46"/>
<circle cx="139.7" cy="47" r=".46"/>
<circle cx="162.6" cy="47" r=".46"/>
<circle cx="151.1" cy="61" r=".46"/>
<circle cx="33" cy="57.2" r=".46"/>
<circle cx="33" cy="64.8" r=".46"/>
<circle cx="69.8" cy="72.4" r=".46"/>
<circle cx="107.9" cy="143.5" r=".46"/>
<circle cx="78.7" cy="130.8" r=".46"/>
<circle cx="78.7" cy="123.2" r=".46"/>
<circle cx="54.6" cy="161.3" r=".46"/>
<circle cx="54.6" cy="166.4" r=".46"/>
<circle cx="58.4" cy="168.9" r=".46"/>
<circle cx="58.4" cy="174" r=".46"/>
<circle cx="45.7" cy="130.8" r=".46"/>
<circle cx="123.2" cy="138.4" r=".46"/>
</g>
<g font-size="3" fill="#0000c2">
<text x="228.3" y="23.2">ESD Protection</text>
<text x="144" y="36.2">3v3</text>
<text x="151.5" y="36.2">LDO</text>
<text x="104.9" y="114.4">I2C</text>
<text x="111.9" y="114.4">Multiplexer</text>
<text x="131.3" y="114.4">for</text>
<text x="137.5" y="114.4">LEDs</text>
</g>
<g font-size="2.8" fill="#840000">
<text x="178" y="190.9">Title:</text>
<text x="187.7" y="190.9">Main</text>
<text x="196.8" y="190.9">controller</text>
</g>
<g font-size="2.1" fill="#840000">
<text x="178" y="178">Ryan</text>
<text x="184.7" y="178">Di</text>
<text x="188.2" y="178">Lorenzo</text>
<text x="178" y="184">Sheet:</text>
<text x="178" y="186.7">File:</text>
<text x="184.1" y="186.7">IntelligentTrafficLight.kicad_sch</text>
<text x="178" y="196.9">KiCad</text>
<text x="178" y="194.1">Size:</text>
<text x="184.7" y="194.1">A4</text>
<text x="185.7" y="196.9">E.D.A.</text>
<text x="193.3" y="196.9">9.0.6</text>
<text x="200" y="194.1">Date:</text>
<text x="207" y="194.1">2025-11-18</text>
<text x="263" y="194.3">Rev:</text>
<text x="263" y="196.9">Id:</text>
<text x="267.1" y="196.9">1/2</text>
<text x="269.4" y="194.3">v0.3</text>
</g>
<g font-size="1.8" fill="#840000">
<text x="35" y="11.9">1</text>
<text x="85" y="11.9">2</text>
<text x="135" y="11.9">3</text>
<text x="185" y="11.9">4</text>
<text x="235" y="11.9">5</text>
<text x="285" y="11.9">6</text>
<text x="10.3" y="35.9">A</text>
<text x="285.3" y="35.9">A</text>
<text x="10.3" y="85.9">B</text>
<text x="67.3" y="87.4">30 RXD0</text>
<text x="285.3" y="85.9">B</text>
<text x="10.3" y="135.9">C</text>
<text x="285.3" y="135.9">C</text>
<text x="10.3" y="185.9">D</text>
<text x="285.3" y="185.9">D</text>
<text x="35" y="199.9">1</text>
<text x="85" y="199.9">2</text>
<text x="135" y="199.9">3</text>
<text x="185" y="199.9">4</text>
<text x="235" y="199.9">5</text>
<text x="285" y="199.9">6</text>
</g>
<g font-size="1.8" fill="#006464">
<text x="16.1" y="17.4">+3.3V</text>
<text x="27.3" y="22.5">C32</text>
<text x="35.2" y="22.5">+3.3V</text>
<text x="57" y="22.5">U1</text>
<text x="209.6" y="21.7">TP1</text>
<text x="26.8" y="25">10uF</text>
<text x="46.4" y="25">ESP32-C3-MINI-1-H4X</text>
<text x="181.4" y="27.5">USB-C</text>
<text x="189.2" y="27.5">Receptacle</text>
<text x="189.3" y="25">J1</text>
<text x="208.7" y="29.2">1.5A</text>
<text x="209.6" y="24.2">VBUS</text>
<text x="209.6" y="26.9">F1</text>
<text x="248.8" y="27.5">D2</text>
<text x="256.3" y="27.5">GND</text>
<text x="265.2" y="29.1">C9</text>
<text x="27.9" y="33.9">C6</text>
<text x="50" y="32.6">GND</text>
<text x="50" y="35.2">GND</text>
<text x="62.7" y="30.1">GND</text>
<text x="62.7" y="32.6">GND</text>
<text x="62.7" y="35.2">GND</text>
<text x="96.1" y="34.9" transform="rotate(-90 96.1 34.9)">2</text>
<text x="98.7" y="34.9" transform="rotate(-90 98.7 34.9)">6</text>
<text x="101.2" y="34.9" transform="rotate(-90 101.2 34.9)">4</text>
<text x="101.6" y="35.2">SW3</text>
<text x="194.5" y="32.6">VBUS</text>
<text x="242.9" y="30.1">TPD3E001DRYR</text>
<text x="243.1" y="35.2">IO1</text>
<text x="253.5" y="35.2">VCC</text>
<text x="264.9" y="31.3">100nF</text>
<text x="26.2" y="36.4">100nF</text>
<text x="41.2" y="36.4">R38</text>
<text x="41.4" y="39">10k</text>
<text x="50" y="37.7">3V3</text>
<text x="50" y="40.2">NC</text>
<text x="62.7" y="37.7">GND</text>
<text x="62.7" y="40.2">GND</text>
<text x="89.5" y="41.5">0</text>
<text x="96.1" y="37.6" transform="rotate(-90 96.1 37.6)">1</text>
<text x="98.7" y="37.6" transform="rotate(-90 98.7 37.6)">5</text>
<text x="101.2" y="37.6" transform="rotate(-90 101.2 37.6)">3</text>
<text x="101.6" y="37.7">Pushbutton</text>
<text x="130.5" y="40.9">VBUS_{unregulated}</text>
<text x="149.8" y="41.5">U2</text>
<text x="162.2" y="40.2">+3.3V</text>
<text x="195.7" y="37.7">CC1</text>
<text x="195.7" y="40.2">CC2</text>
<text x="206.9" y="38.7">5.1k</text>
<text x="209.5" y="41.5">R8</text>
<text x="209.5" y="36.4">R7</text>
<text x="212.1" y="38.7">1%</text>
<text x="243.1" y="37.7">IO2</text>
<text x="243.1" y="40.2">GND</text>
<text x="253.3" y="37.7">N.C.</text>
<text x="254" y="40.2">IO3</text>
<text x="24.7" y="44">R35</text>
<text x="24.8" y="46.6">10k</text>
<text x="32.3" y="47.9">GND</text>
<text x="50" y="42.8">IO2</text>
<text x="50" y="45.3">IO3</text>
<text x="50" y="47.9">NC</text>
<text x="62.7" y="42.8">GND</text>
<text x="62.7" y="45.3">GND</text>
<text x="62.7" y="47.9">GND</text>
<text x="144.6" y="44">TLV76133DCY</text>
<text x="146.6" y="47.9">VI</text>
<text x="153.1" y="47.9">VO</text>
<text x="196.6" y="45.3">D-</text>
<text x="196.6" y="47.9">D-</text>
<text x="217.4" y="44.3">GND</text>
<text x="241.3" y="44">GND</text>
<text x="35.6" y="52.9">C33</text>
<text x="50" y="50.4">EN</text>
<text x="50" y="52.9">NC</text>
<text x="62.7" y="50.4">GND</text>
<text x="62.7" y="52.9">GND</text>
<text x="94.8" y="53.2">100nF</text>
<text x="95.8" y="50.9">C34</text>
<text x="109.7" y="49.1">GND</text>
<text x="152" y="51.6" transform="rotate(-90 152 51.6)">GND</text>
<text x="196.6" y="50.4">D+</text>
<text x="196.6" y="52.9">D+</text>
<text x="35.6" y="55.5">1uF</text>
<text x="50" y="55.5">NC</text>
<text x="50" y="58">GND</text>
<text x="62.7" y="55.5">GND</text>
<text x="62.7" y="58">GND</text>
<text x="143.5" y="55.5">C4</text>
<text x="143.5" y="58">10uF</text>
<text x="166.4" y="55.5">C5</text>
<text x="166.4" y="58">10uF</text>
<text x="245.6" y="54.2">+5V</text>
<text x="50" y="60.6">IO0</text>
<text x="50" y="63.1">IO1</text>
<text x="50" y="65.6">GND</text>
<text x="62.7" y="60.6">GND</text>
<text x="62.7" y="63.1">GND</text>
<text x="62.7" y="65.6">GND</text>
<text x="97.4" y="64.3" transform="rotate(-90 97.4 64.3)">1</text>
<text x="97.4" y="61.6" transform="rotate(-90 97.4 61.6)">2</text>
<text x="99.9" y="64.3" transform="rotate(-90 99.9 64.3)">5</text>
<text x="99.9" y="61.6" transform="rotate(-90 99.9 61.6)">6</text>
<text x="102.5" y="64.3" transform="rotate(-90 102.5 64.3)">3</text>
<text x="102.5" y="61.6" transform="rotate(-90 102.5 61.6)">4</text>
<text x="102.9" y="64.4">Pushbutton</text>
<text x="102.9" y="61.8">SW1</text>
<text x="183.7" y="63.8" transform="rotate(-90 183.7 63.8)">SHIELD</text>
<text x="191.4" y="63.8" transform="rotate(-90 191.4 63.8)">GND</text>
<text x="194.4" y="60.6">SBU1</text>
<text x="194.4" y="63.1">SBU2</text>
<text x="50" y="68.2">NC</text>
<text x="50" y="70.7">IO10</text>
<text x="62.7" y="68.2">GND</text>
<text x="62.7" y="70.7">GND</text>
<text x="90.7" y="68.2">0</text>
<text x="149.1" y="70.7">GND</text>
<text x="185.4" y="72">GND</text>
<text x="193" y="72">GND</text>
<text x="23.7" y="73.3">+3.3V</text>
<text x="50" y="73.3">NC</text>
<text x="50" y="75.8">IO4</text>
<text x="62.7" y="73.3">GND</text>
<text x="64" y="75.8">NC</text>
<text x="109.7" y="77.1">GND</text>
<text x="28.5" y="79.6">R39</text>
<text x="28.7" y="82.1">10k</text>
<text x="50" y="78.3">IO5</text>
<text x="50" y="80.9">IO6</text>
<text x="50" y="83.4">IO7</text>
<text x="64" y="78.3">NC</text>
<text x="64" y="80.9">NC</text>
<text x="64" y="83.4">NC</text>
<text x="76.7" y="80.9">GND</text>
<text x="139.5" y="79.9">H4</text>
<text x="144.8" y="79.9">H3</text>
<text x="150.1" y="79.6">H2</text>
<text x="154.9" y="79.6">H1</text>
<text x="50" y="86">IO8</text>
<text x="50" y="88.5">IO9</text>
<text x="61.6" y="88.5">RXD0</text>
<text x="61.9" y="86">TXD0</text>
<text x="239.6" y="89.8">+3.3V</text>
<text x="40.6" y="93.6">22</text>
<text x="50" y="91">NC</text>
<text x="50" y="93.6">NC</text>
<text x="64" y="91">NC</text>
<text x="64" y="93.6">NC</text>
<text x="72.3" y="93.6">22</text>
<text x="138.9" y="94.8">GND</text>
<text x="50" y="96.1">IO18</text>
<text x="62.2" y="96.1">IO19</text>
<text x="171.4" y="100.9">Inductive</text>
<text x="181.1" y="100.9">Loop</text>
<text x="237" y="101.7">GND</text>
<text x="183.8" y="105">555TIMER-OUT_1</text>
<text x="235.9" y="107">VBUS_{unregulated}</text>
<text x="264.2" y="103.7">J2</text>
<text x="264.2" y="106.3">Conn_01x07_Socket</text>
<text x="183.8" y="110.1">555TIMER-OUT_2</text>
<text x="52.2" y="119">10uF</text>
<text x="52.7" y="116.4">C10</text>
<text x="183.8" y="115.2">555TIMER-OUT_3</text>
<text x="62.8" y="125.3">C31</text>
<text x="70.3" y="121.5">+3.3V</text>
<text x="249.4" y="120.2">GND</text>
<text x="61.7" y="127.9">100nF</text>
<text x="101.3" y="129.1">Conn_01x03_Pin</text>
<text x="108" y="126.6">J5</text>
<text x="120.2" y="131.7">+3.3V</text>
<text x="114.7" y="136.2">D1</text>
<text x="187.4" y="134.5">JP7</text>
<text x="257.8" y="134.2">J4</text>
<text x="257.8" y="136.8">Conn_01x07_Socket</text>
<text x="43.7" y="138">GND</text>
<text x="66.5" y="139.3">SCL</text>
<text x="66.5" y="141.8">SDA</text>
<text x="79.6" y="140.2" transform="rotate(-90 79.6 140.2)">VDD</text>
<text x="86.1" y="139.3">LED0</text>
<text x="86.1" y="141.8">LED1</text>
<text x="102.8" y="141.8">50</text>
<text x="102.8" y="139.3">50</text>
<text x="118.1" y="141.8">LED</text>
<text x="118.1" y="139">LED</text>
<text x="150.7" y="143.1">+3.3V</text>
<text x="190.2" y="140.6">JP8</text>
<text x="236.7" y="139.3">GND</text>
<text x="45" y="149.5">GND</text>
<text x="66.5" y="144.4">EXTCLK</text>
<text x="66.5" y="146.9">~{OE}</text>
<text x="86.1" y="144.4">LED2</text>
<text x="86.1" y="146.9">LED3</text>
<text x="86.1" y="149.5">LED4</text>
<text x="102.8" y="146.9">50</text>
<text x="102.8" y="144.4">50</text>
<text x="102.8" y="149.5">50</text>
<text x="108.4" y="144.1">D4</text>
<text x="118.1" y="144.4">LED</text>
<text x="157.6" y="146.4">22uF</text>
<text x="158.1" y="148.7">C35</text>
<text x="187.4" y="147.7">JP9</text>
<text x="30.9" y="154.5">+3.3V</text>
<text x="46.2" y="155.8">+3.3V</text>
<text x="86.1" y="152">LED5</text>
<text x="86.1" y="154.5">LED6</text>
<text x="103.1" y="154.5">50</text>
<text x="103.1" y="152">50</text>
<text x="245.6" y="150.7">GND</text>
<text x="86.1" y="157.1">LED7</text>
<text x="86.1" y="159.6">LED8</text>
<text x="103.1" y="159.6">50</text>
<text x="103.1" y="157.1">50</text>
<text x="127" y="157.1">J3</text>
<text x="127" y="159.6">Conn_01x10_Socket</text>
<text x="158.1" y="156.6">C36</text>
<text x="162.2" y="157.6">22uF</text>
<text x="34.2" y="162.4">10k</text>
<text x="66.5" y="162.2">A0</text>
<text x="66.5" y="164.7">A1</text>
<text x="66.5" y="167.2">A2</text>
<text x="84.9" y="164.7">LED10</text>
<text x="84.9" y="167.2">LED11</text>
<text x="86.1" y="162.2">LED9</text>
<text x="103.1" y="164.7">50</text>
<text x="103.1" y="167.2">50</text>
<text x="103.1" y="162.2">50</text>
<text x="158.1" y="162.9">C37</text>
<text x="66.5" y="169.8">A3</text>
<text x="66.5" y="172.3">A4</text>
<text x="84.9" y="169.8">LED12</text>
<text x="84.9" y="172.3">LED13</text>
<text x="103.1" y="169.8">50</text>
<text x="103.1" y="172.3">50</text>
<text x="158.1" y="169.5">22uF</text>
<text x="66.5" y="174.9">A5</text>
<text x="79.6" y="178.6" transform="rotate(-90 79.6 178.6)">VSS</text>
<text x="84.9" y="174.9">LED14</text>
<text x="84.9" y="177.4">LED15</text>
<text x="103.1" y="174.9">50</text>
<text x="103.1" y="177.4">50</text>
<text x="165.6" y="174.9">GND</text>
<text x="80.9" y="181.2">PCA9685PW</text>
<text x="89.6" y="184">U3</text>
<text x="56.4" y="188.8">GND</text>
<text x="76.7" y="190.1">GND</text>
</g>
<g font-size="1.8" fill="#a90000">
<text x="67.3" y="29">53</text>
<text x="47.6" y="31.5">1</text>
<text x="47.6" y="34">2</text>
<text x="67.3" y="31.5">52</text>
<text x="67.3" y="34">51</text>
<text x="95" y="32.5" transform="rotate(-90 95 32.5)">2</text>
<text x="97.5" y="32.5" transform="rotate(-90 97.5 32.5)">6</text>
<text x="100.1" y="32.5" transform="rotate(-90 100.1 32.5)">4</text>
<text x="201.9" y="31.5">A4</text>
<text x="240.6" y="34">1</text>
<text x="258.4" y="34">6</text>
<text x="47.6" y="36.6">3</text>
<text x="47.6" y="39.1">4</text>
<text x="47.6" y="41.7">5</text>
<text x="67.3" y="36.6">50</text>
<text x="67.3" y="39.1">49</text>
<text x="67.3" y="41.7">48</text>
<text x="95" y="40.1" transform="rotate(-90 95 40.1)">1</text>
<text x="97.5" y="40.1" transform="rotate(-90 97.5 40.1)">5</text>
<text x="100.1" y="40.1" transform="rotate(-90 100.1 40.1)">3</text>
<text x="201.9" y="39.1">B5</text>
<text x="201.9" y="36.6">A5</text>
<text x="240.6" y="39.1">3</text>
<text x="240.6" y="36.6">2</text>
<text x="258.4" y="36.6">5</text>
<text x="258.4" y="39.1">4</text>
<text x="47.6" y="44.2">6</text>
<text x="47.6" y="46.7">7</text>
<text x="67.3" y="44.2">47</text>
<text x="67.3" y="46.7">46</text>
<text x="144.1" y="46.7">3</text>
<text x="156.8" y="46.7">2</text>
<text x="201.9" y="46.7">B7</text>
<text x="201.9" y="44.2">A7</text>
<text x="47.6" y="49.3">8</text>
<text x="47.6" y="51.8">9</text>
<text x="67.3" y="49.3">45</text>
<text x="67.3" y="51.8">44</text>
<text x="201.9" y="51.8">B6</text>
<text x="201.9" y="49.3">A6</text>
<text x="46.9" y="54.4">10</text>
<text x="46.9" y="56.9">11</text>
<text x="46.9" y="59.4">12</text>
<text x="67.3" y="54.4">43</text>
<text x="67.3" y="56.9">42</text>
<text x="67.3" y="59.4">41</text>
<text x="96.3" y="59.1" transform="rotate(-90 96.3 59.1)">2</text>
<text x="98.8" y="59.1" transform="rotate(-90 98.8 59.1)">6</text>
<text x="101.3" y="59.1" transform="rotate(-90 101.3 59.1)">4</text>
<text x="150.9" y="54" transform="rotate(-90 150.9 54)">1</text>
<text x="201.9" y="59.4">A8</text>
<text x="46.9" y="62">13</text>
<text x="46.9" y="64.5">14</text>
<text x="67.3" y="62">40</text>
<text x="67.3" y="64.5">39</text>
<text x="201.9" y="62">B8</text>
<text x="46.9" y="67.1">15</text>
<text x="46.9" y="69.6">16</text>
<text x="67.3" y="67.1">38</text>
<text x="67.3" y="69.6">37</text>
<text x="96.3" y="66.7" transform="rotate(-90 96.3 66.7)">1</text>
<text x="98.8" y="66.7" transform="rotate(-90 98.8 66.7)">5</text>
<text x="101.3" y="66.7" transform="rotate(-90 101.3 66.7)">3</text>
<text x="182.6" y="68.6" transform="rotate(-90 182.6 68.6)">S1</text>
<text x="190.2" y="68.6" transform="rotate(-90 190.2 68.6)">A1</text>
<text x="46.9" y="72.1">17</text>
<text x="46.9" y="74.7">18</text>
<text x="46.9" y="77.2">19</text>
<text x="67.3" y="72.1">36</text>
<text x="67.3" y="74.7">35</text>
<text x="67.3" y="77.2">34</text>
<text x="46.9" y="79.8">20</text>
<text x="46.9" y="82.3">21</text>
<text x="67.3" y="79.8">33</text>
<text x="67.3" y="82.3">32</text>
<text x="46.9" y="84.8">22</text>
<text x="46.9" y="87.4">23</text>
<text x="46.9" y="89.9">24</text>
<text x="67.3" y="84.8">31 TXD0</text>
<text x="67.3" y="89.9">29</text>
<text x="67.3" y="84.8">31</text>
<text x="67.3" y="87.4">30</text>
<text x="46.9" y="92.5">25</text>
<text x="46.9" y="95">26</text>
<text x="67.3" y="92.5">28</text>
<text x="67.3" y="95">27</text>
<text x="259" y="96.3">1</text>
<text x="259" y="98.8">2</text>
<text x="259" y="101.3">3</text>
<text x="259" y="103.9">4</text>
<text x="259" y="106.4">5</text>
<text x="259" y="109">6</text>
<text x="259" y="111.5">7</text>
<text x="252.7" y="126.7">1</text>
<text x="252.7" y="129.3">2</text>
<text x="252.7" y="131.8">3</text>
<text x="78.5" y="134.7" transform="rotate(-90 78.5 134.7)">28</text>
<text x="106.4" y="134.7" transform="rotate(-90 106.4 134.7)">3</text>
<text x="109" y="134.7" transform="rotate(-90 109 134.7)">2</text>
<text x="111.5" y="134.7" transform="rotate(-90 111.5 134.7)">1</text>
<text x="252.7" y="134.4">4</text>
<text x="252.7" y="136.9">5</text>
<text x="62.2" y="138.2">26</text>
<text x="62.2" y="140.7">27</text>
<text x="62.2" y="143.3">25</text>
<text x="93.3" y="138.2">6</text>
<text x="93.3" y="140.7">7</text>
<text x="93.3" y="143.3">8</text>
<text x="252.7" y="139.4">6</text>
<text x="252.7" y="142">7</text>
<text x="62.2" y="145.8">23</text>
<text x="92.7" y="148.3">10</text>
<text x="93.3" y="145.8">9</text>
<text x="121.8" y="145.8">1</text>
<text x="121.8" y="148.3">2</text>
<text x="92.7" y="150.9">11</text>
<text x="92.7" y="153.4">12</text>
<text x="92.7" y="156">13</text>
<text x="121.8" y="150.9">3</text>
<text x="121.8" y="153.4">4</text>
<text x="121.8" y="156">5</text>
<text x="62.8" y="161">1</text>
<text x="92.7" y="158.5">15</text>
<text x="92.7" y="161">16</text>
<text x="121.8" y="158.5">6</text>
<text x="121.8" y="161">7</text>
<text x="62.8" y="163.6">2</text>
<text x="62.8" y="166.1">3</text>
<text x="92.7" y="163.6">17</text>
<text x="92.7" y="166.1">18</text>
<text x="121.8" y="163.6">8</text>
<text x="121.8" y="166.1">9</text>
<text x="62.2" y="173.7">24</text>
<text x="62.8" y="168.7">4</text>
<text x="62.8" y="171.2">5</text>
<text x="92.7" y="168.7">19</text>
<text x="92.7" y="171.2">20</text>
<text x="92.7" y="173.7">21</text>
<text x="121.2" y="168.7">10</text>
<text x="92.7" y="176.3">22</text>
<text x="78.5" y="182.9" transform="rotate(-90 78.5 182.9)">14</text>
</g>
<g font-size="1.8" fill="#0f0f0f">
<text x="215.9" y="31.4">VBUS_{fused}</text>
<text x="232.2" y="33.9">USB</text>
<text x="237.2" y="33.9">D-</text>
<text x="265.4" y="33.9">VBUS_{fused}</text>
<text x="83.7" y="40.3">EN</text>
<text x="232.2" y="36.5">USB</text>
<text x="237.2" y="36.5">D+ 2</text>
<text x="40.1" y="44.1">GPIO_3</text>
<text x="206.9" y="43.8">5.1k</text>
<text x="208.3" y="45.4">USB</text>
<text x="212.1" y="43.8">1%</text>
<text x="213.3" y="45.4">D-</text>
<text x="39.4" y="49.2">EN</text>
<text x="208.3" y="50.5">USB</text>
<text x="213.3" y="50.5">D+</text>
<text x="40.1" y="59.3">GPIO_0</text>
<text x="40.1" y="61.9">GPIO_1</text>
<text x="260.3" y="63.2">VBUS_{fused}</text>
<text x="38.9" y="69.5">GPIO_10</text>
<text x="80.8" y="67">GPIO_0</text>
<text x="31" y="74.5">GNDGPIO_4</text>
<text x="35.1" y="77.1">GPIO_5</text>
<text x="35.1" y="79.7">GPIO_6</text>
<text x="35.1" y="82.2">GPIO_7</text>
<text x="27.7" y="94.9">USB</text>
<text x="32.7" y="94.9">D-</text>
<text x="37.8" y="91.9" transform="rotate(-90 37.8 91.9)">GPIO_8</text>
<text x="80" y="94.9">USB</text>
<text x="85" y="94.9">D+</text>
<text x="245.9" y="101.3">LOOP_OUT_1</text>
<text x="204.5" y="103.8">LOOP_OUT_1</text>
<text x="245.9" y="103.8">LOOP_OUT_2</text>
<text x="245.9" y="106.3">LOOP_OUT_3</text>
<text x="204.5" y="108.9">LOOP_OUT_2</text>
<text x="204.5" y="114">LOOP_OUT_3</text>
<text x="242.2" y="126.7">VBUS_{fused}</text>
<text x="244.6" y="131.7">GPIO_4</text>
<text x="178.6" y="135.5">GPIO_5</text>
<text x="193" y="135.5">LOOP_OUT_1</text>
<text x="243.4" y="134.3">GPIO_10</text>
<text x="246.6" y="136.8">TXD0</text>
<text x="54.1" y="140.6">GPIO_1</text>
<text x="54.1" y="138.1">GPIO_3</text>
<text x="178.6" y="139.4">GPIO_6</text>
<text x="178.6" y="143.2">GPIO_7</text>
<text x="193" y="143.2">LOOP_OUT_3</text>
<text x="193" y="139.4">LOOP_OUT_2</text>
<text x="246.3" y="139.4">RXD0</text>
<text x="50.3" y="145.7">GPIO_8</text>
<text x="39" y="177" transform="rotate(-90 39 177)">GPIO_8</text>
</g>
<g font-size="1.8" fill="#725600">
<text x="171.4" y="119.2">File:</text>
<text x="176.7" y="119.2">InductiveLoop.kicad_sch</text>
</g>
<text font-size="1.8" fill="#009600" x="108.4" y="141.8">D3</text>
<g font-size="1.6" fill="#0000c2">
<text x="180.2" y="76.5">this</text>
<text x="184.4" y="76.5">usb-c</text>
<text x="190.9" y="76.5">receptacle</text>
<text x="201" y="76.5">is</text>
<text x="203.5" y="76.5">so</text>
<text x="206.6" y="76.5">horrible</text>
<text x="216.8" y="76.5">pls</text>
<text x="220.5" y="76.5">replace</text>
</g>
<g font-size="1.4" fill="#006464">
<text x="88.3" y="38.6">R40</text>
<text x="89.6" y="65.3">R41</text>
<text x="40.3" y="90.9">R37</text>
<text x="72.1" y="90.9">R36</text>
<text x="98.5" y="141.7">R20</text>
<text x="99.5" y="139.2">R9</text>
<text x="98.7" y="146.8">R22</text>
<text x="98.7" y="149.3">R23</text>
<text x="99" y="144.2">R21</text>
<text x="98.5" y="154.4">R25</text>
<text x="98.5" y="151.9">R24</text>
<text x="35.7" y="159.7">R6</text>
<text x="98.5" y="159.5">R27</text>
<text x="98.5" y="156.9">R26</text>
<text x="98.5" y="164.6">R29</text>
<text x="98.5" y="167.1">R30</text>
<text x="98.5" y="162">R28</text>
<text x="98.5" y="169.6">R31</text>
<text x="98.5" y="172.2">R32</text>
<text x="98.5" y="174.7">R33</text>
<text x="98.5" y="177.3">R34</text>
</g>
</svg>
